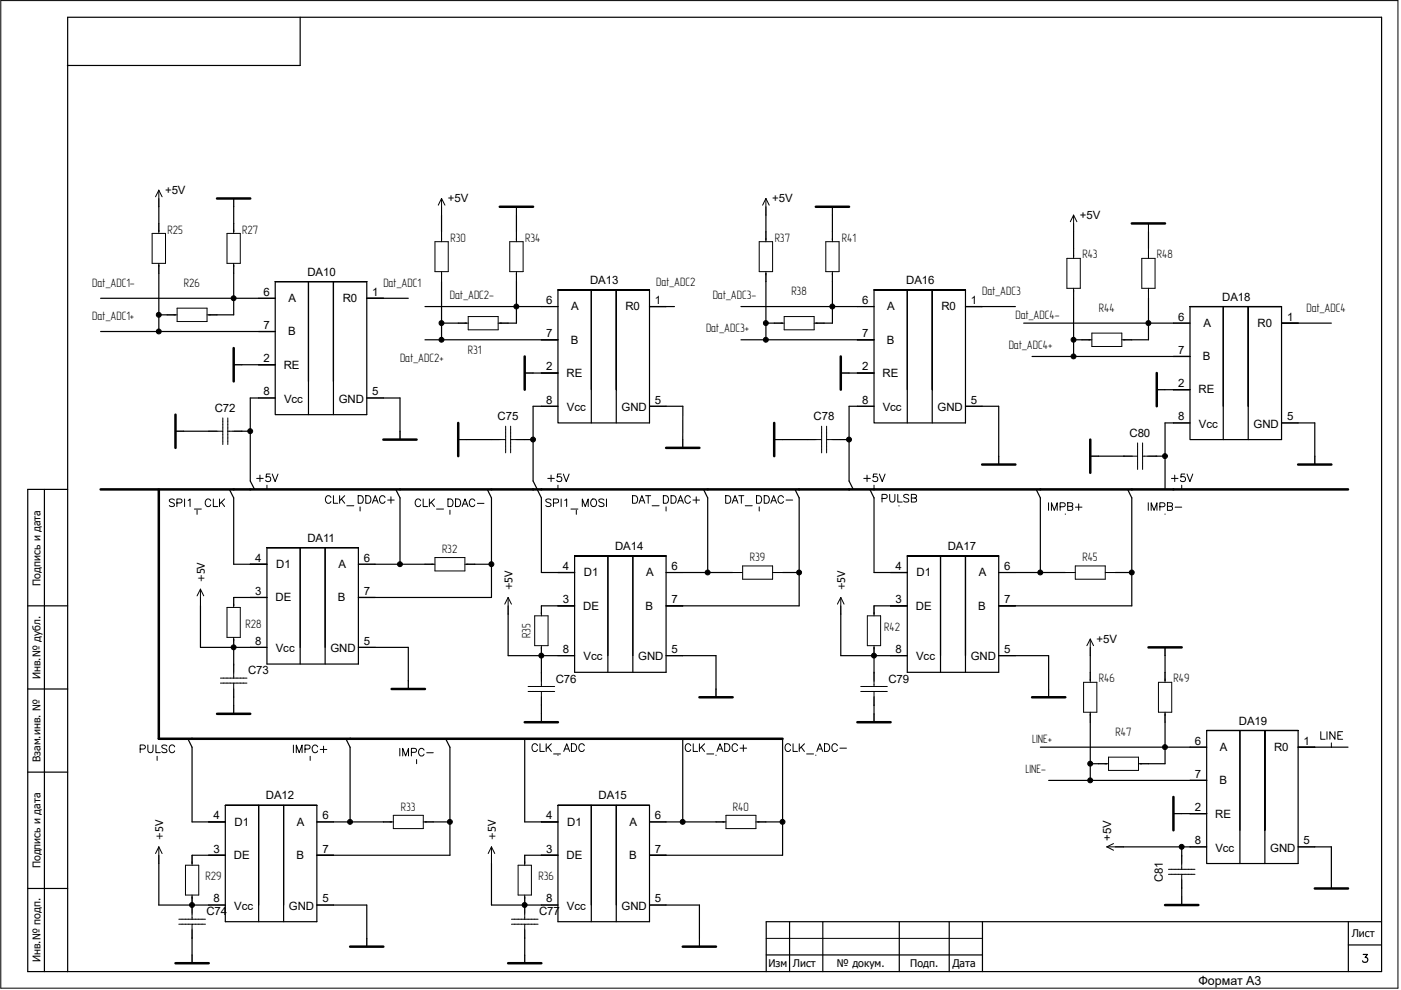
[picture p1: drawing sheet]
<svg xmlns="http://www.w3.org/2000/svg" width="297mm" height="210mm" viewBox="0 0 297 210" stroke-linecap="round" stroke-linejoin="round" font-family="sans-serif">
<g fill="none" stroke="#000" stroke-width=".25">
<path d="M63.6 3.7v10.2h-49.3M33.7 58v12.3M33.7 43.9v3.5M49.5 58v8.8h-3.5M49.5 43.9v3.5M58.4 59.7v28.2h19.4v-28.2M65.4 59.7v28.2M77.8 59.7h-19.4h19.4M93.6 45.6v3.5M93.6 59.7v12.4M109.5 59.7v8.8h-1.8M109.5 45.6v3.5"/>
<path d="M162.4 45.6v3.5M162.4 59.7v12.4M176.5 59.7v8.8h-1.8M176.5 45.6v3.5M227.6 49.1v3.6M243.5 49.1v3.6M33.7 66.8h1.7M51.3 77.4h7.1M58.4 70.3h-37.1M58.4 63.3h-37.1M77.8 63.3h8.8M90.1 72.1h28.2"/>
<path d="M90.1 65h28.2M93.6 68.5h3.6M113 79.1h5.3M125.4 61.5v28.2M137.7 61.5v28.2h-19.4v-28.2M137.7 61.5h-19.4h19.4M143 65h-5.3M157.1 65h28.2M157.1 72.1h28.2M162.4 68.5h1.7M185.3 79.1h-5.3M192.4 61.5v28.2"/>
<path d="M204.7 61.5h-19.4h19.4M204.7 61.5v28.2h-19.4v-28.2M215.3 65h-10.6M227.6 72.1h1.8M227.6 63.3v12.3M243.5 63.3v8.8h-3.5M252.3 75.6h-33.5M252.3 68.5h-35.3M252.3 65v28.2h19.4v-28.2M259.4 65v28.2M271.7 65h-19.4h19.4M271.7 68.5h10.6"/>
<path d="M39 91.5h5.3M51.3 91.5h1.8M58.4 84.4h-5.3v17.6l.9 1.8M70.7 80.9v-21.2v28.2M77.8 84.4h7v7.1M98.9 93.2h5.3M111.2 93.2h1.8M118.3 86.2h-5.3v15.8l1.8 3.6v15.8h7M130.7 82.7v-21.2v28.2M137.7 86.2h7.1v7M165.9 93.2h5.3M178.3 93.2h1.7"/>
<path d="M185.3 86.2h-5.3v15.8l.9 1.8M197.7 82.7v-21.2v28.2M204.7 86.2h7v10.6M232.9 96.8h5.3M245.3 96.8h1.7M252.3 89.7h-5.3v14.1M252.3 82.7h-5.3M264.6 86.2v-21.2v28.2M271.7 89.7h7.1v7.1M9.4 103.8v102.3M14.3 103.8h-8.4v102.3h287v-202.4h-278.6v202.4M48.6 103.8l.9 1.8v14.1h7.1"/>
<path d="M56.6 116.2h19.4h-19.4M56.6 116.2v24.6h19.4v-24.6M63.6 116.2v24.6M68.9 116.2v24.6M76 119.7h14.1M83.9 103.8l.9 1.8v14.1M100.7 119.7h3.5M103.3 103.8l.9 1.8v21.1h-28.2M121.8 117.9h19.4h-19.4M121.8 117.9v24.7h19.4v-24.7M128.9 117.9v24.7M134.2 117.9v24.7"/>
<path d="M149.2 103.8l.8 1.8v15.8M168.5 103.8l.9 1.8v22.9h-28.2M184.4 103.8l.9 1.8v15.8h7.1M192.4 117.9h19.3h-19.3M192.4 117.9v24.7h19.3v-24.7M199.4 117.9v24.7M204.7 117.9v24.7M219.7 103.8l.9 1.8v15.8M239.1 103.8l.9 1.8v22.9h-28.3M5.9 128.5h8.4M42.5 128.5v8.8h14.1M49.5 126.7h7.1"/>
<path d="M49.5 137.3v3.5M76 137.3h10.6v7.1M107.7 130.3v8.8h14.1M114.8 128.5h7M114.8 139.1v3.5M141.2 139.1h10.6v7M141.2 121.4h14.1M165.9 121.4h3.5M178.3 130.3v8.8h14.1M185.3 128.5h7.1M185.3 139.1v3.5M211.7 139.1h10.6v7"/>
<path d="M211.7 121.4h14.2M231.2 139.1v3.5M236.4 121.4h3.6M247 139.1v3.5M5.9 146.1h8.4M39.8 156.7l.9 1.8v15.8h7.1M49.5 147.9v1.7M73.3 156.7l.9 1.8v15.8M94.5 156.7l.9 1.8v22.9h-28.2M111.2 156.7v17.6h7.1M114.8 149.6v1.8M144.8 156.7v17.6"/>
<path d="M165.9 156.7v24.7h-28.2M185.3 149.6v1.8M220.6 158.5h35.2M231.2 153.2v12.3M247 153.2v8.8h-3.5M262.9 154.9v28.3M275.2 154.9v28.3h-19.4v-28.3M275.2 158.5h10.6M275.2 154.9h-19.4h19.4M5.9 163.8h8.4M47.8 170.8h19.4h-19.4M47.8 170.8v24.7h19.4v-24.7"/>
<path d="M54.8 170.8v24.7M60.1 170.8v24.7M67.2 174.3h14.1M91.9 174.3h3.5M118.3 170.8h19.4h-19.4M118.3 170.8v24.7h19.4v-24.7M125.4 170.8v24.7M130.7 170.8v24.7M137.7 174.3h14.1M162.4 174.3h3.5M222.3 165.5h33.5M231.2 162h1.7"/>
<path d="M238.2 179.6h12.3M255.8 179.6h-5.3v1.8M255.8 172.6h-5.3M268.2 176.1v-21.2v28.3M275.2 179.6h7.1v7.1M5.9 188.4h8.4M33.7 183.2v8.8h14.1M40.7 181.4h7.1M40.7 199v3.5M67.2 192h10.6v7M104.2 183.2v8.8h14.1M111.2 181.4h7.1"/>
<path d="M111.2 199v3.5M137.7 192h10.6v7M167.4 195.5v10.6M174.5 195.5v10.6M190.7 195.5v10.6M201.2 195.5v10.6M208.3 195.5v10.6M250.5 188.4v1.8M285.9 195.5v10.6M292.9 195.5h-130.4v10.6M162.5 202.5h45.8M285.9 200.4h7"/>
<path d="M289 202.4h.9l-.5 .7a.56 .56 0 0 1 .5 .9 .56 .56 0 0 1-1-.2"/>
</g>
<g fill="#000" stroke="#000" stroke-width=".21">
<circle cx="33.7" cy="66.8" r=".52"/>
<circle cx="33.7" cy="70.3" r=".52"/>
<circle cx="49.5" cy="63.3" r=".52"/>
<circle cx="93.6" cy="72.1" r=".52"/>
<circle cx="93.6" cy="68.5" r=".52"/>
<circle cx="109.5" cy="65" r=".52"/>
<circle cx="162.4" cy="68.5" r=".52"/>
<circle cx="162.4" cy="72.1" r=".52"/>
<circle cx="176.5" cy="65" r=".52"/>
<circle cx="227.6" cy="75.6" r=".52"/>
<circle cx="227.6" cy="72.1" r=".52"/>
<circle cx="243.5" cy="68.5" r=".52"/>
<circle cx="53" cy="91.5" r=".52"/>
<circle cx="113" cy="93.2" r=".52"/>
<circle cx="180" cy="93.2" r=".52"/>
<circle cx="247" cy="96.7" r=".52"/>
<circle cx="84.8" cy="119.7" r=".52"/>
<circle cx="104.2" cy="119.7" r=".52"/>
<circle cx="49.5" cy="137.3" r=".52"/>
<circle cx="114.8" cy="139.1" r=".52"/>
<circle cx="150" cy="121.4" r=".52"/>
<circle cx="169.4" cy="121.4" r=".52"/>
<circle cx="185.3" cy="139.1" r=".52"/>
<circle cx="220.6" cy="121.4" r=".52"/>
<circle cx="239.9" cy="121.4" r=".52"/>
<circle cx="247" cy="158.5" r=".52"/>
<circle cx="74.2" cy="174.3" r=".52"/>
<circle cx="95.4" cy="174.3" r=".52"/>
<circle cx="144.7" cy="174.3" r=".52"/>
<circle cx="165.9" cy="174.3" r=".52"/>
<circle cx="231.1" cy="165.5" r=".52"/>
<circle cx="231.1" cy="162" r=".52"/>
<circle cx="250.5" cy="179.6" r=".52"/>
<circle cx="40.7" cy="191.9" r=".52"/>
<circle cx="111.2" cy="191.9" r=".52"/>
</g>
<g fill="none" stroke="#000" stroke-width=".21">
<path d="M.2 .1h296.2v209.5h-296.2zM32.3 49.5h2.8v6.4h-2.8zM33.7 40.3v3.6M33.7 47.4v2.1M33.7 55.9v2.1M33.7 40.3l.7 1.4M33.7 40.3l-.7 1.4M48.1 49.5h2.8v6.4h-2.8zM49.5 42.1v1.8M49.5 47.4v2.1M49.5 55.9v2.1M58.4 59.7h19.4"/>
<path d="M92.2 51.3h2.8v6.3h-2.8zM93.6 42.1v3.5M93.6 49.1v2.2M93.6 57.6v2.1M93.6 42.1l.7 1.4M93.6 42.1l-.7 1.4M108.1 51.3h2.8v6.3h-2.8zM109.5 43.9v1.7M109.5 49.1v2.2M109.5 57.6v2.1M161 51.3h2.8v6.3h-2.8zM162.4 49.1v2.2"/>
<path d="M162.4 57.6v2.1M162.4 42.1v3.5M162.4 42.1l.7 1.4M162.4 42.1l-.7 1.4M175.1 51.3h2.8v6.3h-2.8zM176.5 49.1v2.2M176.5 57.6v2.1M176.5 43.9v1.7M226.2 54.8h2.8v6.4h-2.8zM227.6 45.6v3.5M227.6 52.7v2.1M227.6 45.6l.7 1.4"/>
<path d="M227.6 45.6l-.7 1.4M242.1 54.8h2.8v6.4h-2.8zM243.5 47.4v1.7M243.5 52.7v2.1M35.4 66.8h2.1M37.5 65.4h6.4v2.8h-6.4zM43.9 66.8h2.1M49.5 77.4h1.8M54.8 77.4h3.6M54.8 63.3h3.6M54.8 70.3h3.6M77.8 63.3h3.5"/>
<path d="M97.2 68.5h2.1M99.3 67.1h6.3v2.9h-6.3zM107.7 68.5h-2.1M111.2 79.1h1.8M114.8 79.1h3.5M114.8 72.1h3.5M114.8 65h3.5M118.3 61.5h19.4M137.7 65h3.5M164.1 68.5h2.2M166.3 67.1h6.3v2.9h-6.3zM174.7 68.5h-2.1"/>
<path d="M178.3 79.1h1.7M181.8 79.1h3.5M181.8 72.1h3.5M181.8 65h3.5M185.3 61.5h19.4M204.7 65h3.5M227.6 61.2v2.1M229.4 72.1h2.1M231.5 70.7h6.3v2.8h-6.3zM237.8 72.1h2.2M243.5 61.2v2.1M248.8 68.5h3.5"/>
<path d="M248.8 75.6h3.5M252.3 65h19.4M271.7 68.5h3.5M37.2 91.5h1.8M44.3 91.5h2.9v2.8M47.2 88.6v2.9M48.3 88.6v5.7M48.3 91.5h3M54.8 84.4h3.6M77.8 84.4h3.5M84.8 91.5v1.7M97.2 93.2h1.7"/>
<path d="M104.2 93.2h3v2.9M107.2 90.4v2.8M108.3 90.4v5.7M111.2 93.2h-2.9M114.8 86.2h3.5M137.7 86.2h3.5M144.8 93.2v1.8M164.1 93.2h1.8M171.2 93.2h3v2.9M174.2 90.4v2.8M175.3 90.4v5.7M178.3 93.2h-3"/>
<path d="M181.8 86.2h3.5M204.7 86.2h3.5M211.7 96.8v1.7M231.2 96.8h1.7M238.2 96.8h3v2.8M241.2 93.9v2.9M242.2 93.9v5.7M245.3 82.7h1.7M245.3 96.8h-3.1M248.8 82.7h3.5M248.8 89.7h3.5M271.7 89.7h3.5"/>
<path d="M278.8 96.8v1.7M37 106.1a.66 .66 0 0 0-1.1 .1l.2 .2 .7 .4 .2 .2v.2l-.4 .2-.7-.2M37.5 106.7l.9-.1 .2-.2-.1-.4-1-.2v1.6M39.1 105.8v1.6M39.9 106.2l.4-.4v1.6M41.2 108h1.5M41.8 108.2v.9M44.7 106.2a.6 .6 0 0 0-.7-.4 .6 .6 0 0 0-.5 .6 .67 .67 0 0 0 .2 .9 .67 .67 0 0 0 .9-.1l.1-.1M45.2 105.8v1.6h1M46.5 105.8v1.6M46.9 106.5l.7 .9M47.6 105.8l-1.1 1.1"/>
<path d="M53.1 119.7h3.5M54.4 101.5h1.4M55.1 100.8v1.4M56.6 116.2h19.4M56.6 102.9v.9M57.3 100.5h-.8l-.1 .7a.57 .57 0 0 1 .9 0 .57 .57 0 0 1-.2 .9 .57 .57 0 0 1-.8-.2M57.7 100.5l.6 1.7 .6-1.7M70.2 105.5a.6 .6 0 0 0-.7-.4 .6 .6 0 0 0-.5 .6 .67 .67 0 0 0 .2 .9 .67 .67 0 0 0 .9-.1l.1-.1M70.7 105.1v1.6h.9M72 105.1v1.6M72.4 105.8l.7 .9M73.1 105.1l-1.1 1.1"/>
<path d="M73.5 107.3h1.5M75.9 105.1h.6a.86 .86 0 0 1 .5 .8 .86 .86 0 0 1-.5 .8h-.6zM76 119.7h3.5M76.3 107.5v.9M77.6 105.1h.5a.86 .86 0 0 1 .6 .8 .86 .86 0 0 1-.6 .8h-.5zM78.9 106.7l.7-1.6 .6 1.6M79.2 106.2h.8M81.6 105.5a.6 .6 0 0 0-.6-.4 .6 .6 0 0 0-.5 .6 .67 .67 0 0 0 .2 .9 .67 .67 0 0 0 .9-.1v-.1M82.2 106.1h1.4M82.9 105.4v1.3M89.2 106.2a.6 .6 0 0 0-.7-.4 .6 .6 0 0 0-.5 .6 .67 .67 0 0 0 .2 .9 .67 .67 0 0 0 .9-.1l.1-.1M89.7 105.8v1.6h1"/>
<path d="M91 105.8v1.6M91.4 106.5l.7 .9M92.1 105.8l-1.1 1.1M92.2 118.3h6.4v2.8h-6.4zM92.2 119.7h-2.1M92.6 108h1.4M95 105.8h.5a.86 .86 0 0 1 .6 .8 .86 .86 0 0 1-.6 .8h-.5zM95.4 108.2v.9M96.6 105.8h.5a.86 .86 0 0 1 .6 .8 .86 .86 0 0 1-.6 .8h-.5zM98 107.4l.6-1.6 .6 1.6M98.2 106.9h.8M98.6 119.7h2.1"/>
<path d="M100.7 106.2a.6 .6 0 0 0-.7-.4 .6 .6 0 0 0-.5 .6 .67 .67 0 0 0 .2 .9 .67 .67 0 0 0 .9-.1l.1-.1M101.2 106.8h1.4M116.1 101.5h1.4M116.8 106.1a.69 .69 0 0 0-1.1 .1l.2 .2 .7 .4 .2 .2v.2l-.4 .2-.7-.2M116.8 100.8v1.4M117.3 106.7l1-.1 .1-.2v-.4l-1.1-.2v1.6M118.3 102.9v.9M119 100.5h-.8l-.1 .7a.57 .57 0 0 1 .9 0 .57 .57 0 0 1-.1 .9 .57 .57 0 0 1-.9-.2M119 105.8v1.6M119.4 100.5l.7 1.7 .6-1.7M119.7 106.1l.4-.3v1.6M121 108h1.5"/>
<path d="M121.8 117.9h19.4M122.2 108.2v.9M123.5 107.4v-1.6l.6 1.6 .6-1.6v1.6M125.6 105.9a.78 .78 0 0 1 .9 .7 .78 .78 0 0 1-.8 .8 .95 .95 0 0 1-.1-1.5zM128.1 106.1a.69 .69 0 0 0-1.2 .1l.2 .2 .8 .4 .2 .2v.2l-.4 .2-.7-.2M128.6 105.8v1.6M134.1 105.1h.6a.86 .86 0 0 1 .5 .8 .86 .86 0 0 1-.5 .8h-.6zM135.5 106.7l.6-1.6 .6 1.6M135.7 106.2h.8M136.9 105.1h1.1M137.4 105.1v1.6M138.3 107.3h1.4"/>
<path d="M140.6 105.1h.6a.86 .86 0 0 1 .6 .8 .86 .86 0 0 1-.6 .8h-.6zM141.2 107.5v.9M142.3 105.1h.5a.86 .86 0 0 1 .6 .8 .86 .86 0 0 1-.6 .8h-.5zM143.7 106.7l.6-1.6 .6 1.6M143.9 106.2h.8M146.4 105.5a.6 .6 0 0 0-.7-.4 .6 .6 0 0 0-.5 .6 .67 .67 0 0 0 .2 .9 .67 .67 0 0 0 .9-.1l.1-.1M146.9 106.1h1.4M147.6 105.4v1.3M153.9 105.1h.5a.86 .86 0 0 1 .6 .8 .86 .86 0 0 1-.6 .8h-.5zM155.2 106.7l.6-1.6 .7 1.6M155.5 106.2h.7M156.6 105.1h1.1"/>
<path d="M157.2 105.1v1.6M158 107.3h1.5M160.4 105.1h.5a.86 .86 0 0 1 .6 .8 .86 .86 0 0 1-.6 .8h-.5zM161 107.5v.9M162 105.1h.6a.86 .86 0 0 1 .5 .8 .86 .86 0 0 1-.5 .8h-.6zM163.4 106.7l.6-1.6 .7 1.6M163.7 106.2h.7M166.1 105.5a.6 .6 0 0 0-.7-.4 .6 .6 0 0 0-.5 .6 .67 .67 0 0 0 .2 .9 .67 .67 0 0 0 .9-.1l.1-.1M166.7 106.1h1.4M183.1 101.5h1.4M183.8 100.8v1.4M185.3 102.9v.9"/>
<path d="M186 100.5h-.8l-.1 .7a.57 .57 0 0 1 .9 0 .57 .57 0 0 1-.1 .9 .57 .57 0 0 1-.9-.2M186.4 100.5l.6 1.7 .7-1.7M187 105.7l.9-.1 .2-.2-.1-.4-.3-.1h-.7v1.6M188.6 104.9v1.1a.56 .56 0 0 0 .6 .5 .56 .56 0 0 0 .5-.5v-1.1M190.3 104.9v1.6h1M190.6 107.3h.1M192.4 117.9h19.3M192.7 105.1a.6 .6 0 0 0-.6-.3 .6 .6 0 0 0-.5 .5l.1 .2 .8 .3 .2 .5a.71 .71 0 0 1-1.1 0M193.2 104.9h.7l.3 .1v.5l-.3 .1a.42 .42 0 0 1 .4 .5 .42 .42 0 0 1-.4 .4h-.7zM193.2 105.6h.7M222.3 106.6v1.6M222.9 108.2v-1.6l.6 1.6 .7-1.6v1.6"/>
<path d="M224.8 107.5h.7l.3-.3a.43 .43 0 0 0-.3-.6h-.7v1.6M225.9 109v.1M226.4 106.6l1 .2 .1 .3-.4 .3 .4 .3-.2 .5h-.9zM226.4 107.4h.7M228 107.6h1.4M228.7 106.9v1.3M243.5 106.6v1.6M244.1 108.2v-1.6l.6 1.6 .6-1.6v1.6M245.9 107.5h.7l.4-.3a.43 .43 0 0 0-.4-.6h-.7v1.6M247 109v.1M247.5 106.6l1 .2 .1 .3-.4 .3 .4 .3-.1 .5h-1zM247.5 107.4h.7"/>
<path d="M248.4 101.5h1.4M249.1 100.8v1.4M249.1 107.6h1.4M250.5 102.9v.9M251.2 100.5h-.8v.7a.57 .57 0 0 1 .8 0 .57 .57 0 0 1-.1 .9 .57 .57 0 0 1-.8-.2M251.7 100.5l.6 1.7 .6-1.7M42.5 125v3.5M42.5 125l.7 1.4M42.5 125l-.7 1.4M48.1 128.8h2.8v6.4h-2.8zM49.5 126.7v2.1M49.5 135.2v2.1"/>
<path d="M53.1 137.3h3.5M53.1 126.7h3.5M76 137.3h3.5M76 126.7h3.5M107.7 126.7v3.6M107.7 126.7l.7 1.4M107.7 126.7l-.7 1.4M113.4 130.6h2.8v6.3h-2.8zM114.8 136.9v2.2M114.8 128.5v2.1M118.3 121.4h3.5M118.3 139.1h3.5"/>
<path d="M118.3 128.5h3.5M141.2 121.4h3.6M141.2 139.1h3.6M141.2 128.5h3.6M157.5 120h6.3v2.9h-6.3zM157.5 121.4h-2.2M163.8 121.4h2.1M178.3 126.7v3.6M178.3 126.7l.7 1.4M178.3 126.7l-.8 1.4M183.9 130.6h2.8v6.3h-2.8zM185.3 128.5v2.1"/>
<path d="M185.3 136.9v2.2M188.8 121.4h3.6M188.8 139.1h3.6M188.8 128.5h3.6M211.7 121.4h3.6M211.7 139.1h3.6M211.7 128.5h3.6M225.9 121.4h2.1M228 120h6.3v2.9h-6.3zM231.2 135.6v3.5M231.2 135.6l.7 1.3M231.2 135.6l-.8 1.3"/>
<path d="M234.3 121.4h2.1M247 137.3v1.8M29.7 158.9l.9-.1 .2-.2-.1-.4-.3-.2h-.7v1.6M31.3 158v1.2a.56 .56 0 0 0 .6 .4 .56 .56 0 0 0 .5-.4v-1.2M33.1 158v1.6h.9M35.4 158.2a.6 .6 0 0 0-.6-.2 .6 .6 0 0 0-.5 .4l.2 .2 .7 .3 .2 .5a.71 .71 0 0 1-1.1 0M37 158.4a.6 .6 0 0 0-.6-.4 .6 .6 0 0 0-.5 .6 .72 .72 0 0 0 .1 .8 .72 .72 0 0 0 .8 .2l.2-.3M46.7 143.8h5.7M46.7 144.9h2.8M49.5 140.8v3M49.5 149.6v1.8M52.4 144.9h-2.9v3"/>
<path d="M62.2 158v1.6M62.8 159.6v-1.6l.6 1.6 .6-1.6v1.6M64.7 158.9h.7l.3-.3a.43 .43 0 0 0-.3-.6h-.7v1.6M67.3 158.4a.6 .6 0 0 0-.6-.4 .6 .6 0 0 0-.5 .6 .67 .67 0 0 0 .2 .9 .67 .67 0 0 0 .9-.1v-.1M67.9 159h1.4M68.6 158.3v1.3M84.8 158.7v1.6M86.6 144.4v1.7M87.2 159.6h.7l.4-.3a.43 .43 0 0 0-.4-.6h-.7v1.6M89.9 159.1a.6 .6 0 0 0-.7-.4 .6 .6 0 0 0-.5 .6 .67 .67 0 0 0 .2 .9 .67 .67 0 0 0 .9-.1l.1-.1M90.5 159.7h1.4M112 146.7h2.8"/>
<path d="M112 145.6h5.6M114 158.2a.6 .6 0 0 0-.7-.5 .6 .6 0 0 0-.5 .7 .72 .72 0 0 0 .2 .8 .72 .72 0 0 0 .7 .1l.3-.3M114.5 157.8v1.6h.9M114.8 151.4v1.8M114.8 142.6v3M115.8 157.8v1.6M116.2 158.5l.7 .9M116.9 157.8l-1.1 1.1M117.4 159.9h1.4M117.6 146.7h-2.8v2.9M119.5 159.4l.7-1.6 .6 1.6M119.8 158.9h.7"/>
<path d="M121.2 157.8h.5a.87 .87 0 0 1 .6 .8 .87 .87 0 0 1-.6 .8h-.5zM123.9 158.2a.6 .6 0 0 0-.7-.5 .6 .6 0 0 0-.5 .7 .72 .72 0 0 0 .2 .8 .72 .72 0 0 0 .8 .1l.2-.3M146.4 158.2a.6 .6 0 0 0-.6-.5 .6 .6 0 0 0-.5 .7 .72 .72 0 0 0 .1 .8 .72 .72 0 0 0 .8 .1l.2-.3M147 157.8v1.6h.9M148.3 157.8v1.6M148.7 158.5l.7 .9M149.4 157.8l-1.1 1.1M149.9 159.9h1.4M151.8 146.1v1.8M152 159.4l.7-1.6 .6 1.6M152.2 158.9h.8M153.6 157.8h.6a.87 .87 0 0 1 .6 .8 .87 .87 0 0 1-.6 .8h-.6z"/>
<path d="M156.4 158.2a.6 .6 0 0 0-.7-.5 .6 .6 0 0 0-.5 .7 .72 .72 0 0 0 .2 .8 .72 .72 0 0 0 .7 .1l.3-.3M156.9 158.7h1.4M157.6 158v1.4M167.6 158.2a.6 .6 0 0 0-.7-.5 .6 .6 0 0 0-.4 .7 .72 .72 0 0 0 .1 .8 .72 .72 0 0 0 .8 .1l.2-.3M168.1 157.8v1.6h1M169.5 157.8v1.6M169.9 158.5l.7 .9M170.6 157.8l-1.1 1.1M171 159.9h1.5M173.2 159.4l.6-1.6 .6 1.6M173.4 158.9h.8M174.8 157.8h.6a.87 .87 0 0 1 .5 .8 .87 .87 0 0 1-.5 .8h-.6z"/>
<path d="M177.5 158.2a.6 .6 0 0 0-.6-.5 .6 .6 0 0 0-.5 .7 .72 .72 0 0 0 .1 .8 .72 .72 0 0 0 .8 .1l.2-.3M178.1 158.7h1.4M182.5 145.6h5.6M182.5 146.7h2.8M185.3 142.6v3M185.3 151.4v1.8M188.1 146.7h-2.8v2.9M222.3 146.1v1.8M229.7 144.7h2.9v6.4h-2.9zM231.2 142.6v2.1M231.2 151.1v2.1M245.6 144.7h2.8v6.4h-2.8z"/>
<path d="M247 142.6v2.1M247 151.1v2.1M252.3 158.5h3.5M255.8 154.9h19.4M275.2 158.5h3.6M280 155.2v1.6h1M281.3 155.2v1.6M282.3 157.6v.9M283 155.2v1.6l-1-1.6v1.6M283.7 156h.6M284.7 155.2h-1v1.6h1M33.3 160.4v.9"/>
<path d="M33.7 179.6v3.6M33.7 179.6l.7 1.4M33.7 179.6l-.7 1.4M44.3 174.3h3.5M47.8 170.8h19.4M65.8 160.4v.9M67.2 174.3h3.5M81.3 174.3h2.1M83.4 172.9h6.3v2.8h-6.3zM85.4 160.3v-1.6l.6 1.6 .6-1.6v1.6M88.3 161.1v.9M89.7 174.3h2.2"/>
<path d="M104.2 179.6v3.6M104.2 179.6l.7 1.4M104.2 179.6l-.7 1.4M114.8 174.3h3.5M118.3 160.1v.1M118.3 170.8h19.4M137.7 174.3h3.5M151.8 160.1v.1M153.9 174.3h-2.1M153.9 172.9h6.4v2.8h-6.4zM160.3 174.3h2.1M173 160.1v.1"/>
<path d="M232.9 162h2.1M234.7 179.6h3.5M234.7 179.6l1.4 .7M235 160.6h6.4v2.8h-6.4zM236.1 178.9l-1.4 .7M241.4 162h2.1M248.8 172.6h1.7M252.3 179.6h3.5M252.3 172.6h3.5M252.3 165.5h3.5M275.2 179.6h3.6M37.9 196h2.8"/>
<path d="M37.9 195h5.7M39.3 183.5h2.8v6.3h-2.8zM40.7 189.8v5.2M40.7 181.4v2.1M43.6 196h-2.9v3M44.3 192h3.5M44.3 181.4h3.5M67.2 192h3.5M67.2 181.4h3.5M77.8 199v1.8M108.4 196h2.8M108.4 195h5.7"/>
<path d="M109.9 183.5h2.8v6.3h-2.8zM111.2 189.8v5.2M111.2 181.4v2.1M114.1 196h-2.9v3M114.8 192h3.5M114.8 181.4h3.5M137.7 192h3.5M137.7 181.4h3.5M148.3 199v1.8M162.5 199h45.8M247.7 184.4h5.7M247.7 185.4h2.8"/>
<path d="M250.5 181.4v3M250.5 190.2v1.8M253.4 185.4h-2.9v3M282.3 186.7v1.7M40.7 202.5v1.8M111.2 202.5v1.8"/>
</g>
<g fill="none" stroke="#000" stroke-width=".53">
<path d="M46 42.1h7.1M106 43.9h7M173 43.9h7M240 47.4h7M49.5 73.8v7.1M111.2 75.6v7.1M178.3 75.6v7.1M245.3 79.1v7.1M37.2 87.9v7.1M81.3 93.2h7M97.2 89.7v7.1M141.2 95h7.1"/>
<path d="M164.1 89.7v7.1M208.2 98.5h7.1M231.2 93.2v7.1M275.2 98.5h7.1M21.3 103.8h264.5M33.7 103.8v52.9h132.2M243.5 137.3h7M46 151.4h7.1M83 146.1h7.1M111.2 153.2h7.1M148.3 147.9h7M181.8 153.2h7"/>
<path d="M218.8 147.9h7.1M248.8 169v7.1M247 192h7.1M278.8 188.4h7M37.2 204.3h7.1M74.2 200.8h7.1M107.7 204.3h7.1M144.8 200.8h7"/>
</g>
<text font-size="2.7" x="254.1" y="209">Формат А3</text>
<g font-size="2.6">
<text x="35.5" y="49.5">R25</text>
<text x="51.3" y="49.5">R27</text>
<text x="95.5" y="51.3">R30</text>
<text x="111.4" y="51.3">R34</text>
<text x="164.2" y="51.3">R37</text>
<text x="178.5" y="51.3">R41</text>
<text x="229.5" y="54.8">R43</text>
<text x="245.3" y="54.8">R48</text>
<text x="19.6" y="60.9">Dat_ADC1-</text>
<text x="39" y="60.9">R26</text>
<text x="81.3" y="60.9">Dat_ADC1</text>
<text x="95.4" y="63.4">Dat_ADC2-</text>
<text x="139.1" y="60.6">Dat_ADC2</text>
<text x="151.1" y="63.4">Dat_ADC3-</text>
<text x="167.8" y="62.7">R38</text>
<text x="208.2" y="62.7">Dat_ADC3</text>
<text x="19.6" y="67.9">Dat_ADC1+</text>
<text x="149.7" y="70.4">Dat_ADC3+</text>
<text x="215.3" y="67.6">Dat_ADC4-</text>
<text x="233" y="66.2">R44</text>
<text x="277" y="66.2">Dat_ADC4</text>
<text x="84.8" y="76.8">Dat_ADC2+</text>
<text x="99.2" y="75">R31</text>
<text x="213.9" y="74">Dat_ADC4+</text>
<text x="93.7" y="117.3">R32</text>
<text x="159" y="119.1">R39</text>
<text x="229.5" y="119.1">R45</text>
<text x="52.1" y="133.1">R28</text>
<text x="112.5" y="135.4" transform="rotate(-90 112.5 135.4)">R35</text>
<text x="187.5" y="133.8">R42</text>
<text x="233" y="144.7">R46</text>
<text x="248.8" y="144.7">R49</text>
<text x="218.8" y="157.5">LINE+</text>
<text x="236.5" y="156.1">R47</text>
<text x="217.4" y="163.9">LINE-</text>
<text x="85" y="172">R33</text>
<text x="155.4" y="172">R40</text>
<text x="43.6" y="186.7">R29</text>
<text x="114.2" y="186.7">R36</text>
</g>
<g font-size="2.4">
<text x="35" y="41.1">+5V</text>
<text x="94.9" y="42.9">+5V</text>
<text x="163.7" y="42.9">+5V</text>
<text x="228.9" y="46.4">+5V</text>
<text x="65.2" y="58.5">DA10</text>
<text x="55.8" y="62.7">6</text>
<text x="61.2" y="64.1">A</text>
<text x="72.7" y="64.1">R0</text>
<text x="78.9" y="62.7">1</text>
<text x="115.8" y="64.5">6</text>
<text x="121.1" y="65.8">A</text>
<text x="125.1" y="60.2">DA13</text>
<text x="132.6" y="65.8">R0</text>
<text x="138.9" y="64.5">1</text>
<text x="182.8" y="64.5">6</text>
<text x="188.1" y="65.8">A</text>
<text x="192.1" y="60.2">DA16</text>
<text x="199.6" y="65.8">R0</text>
<text x="205.9" y="64.5">1</text>
<text x="259.1" y="63.8">DA18</text>
<text x="55.8" y="69.8">7</text>
<text x="61.1" y="71.1">B</text>
<text x="115.8" y="71.5">7</text>
<text x="182.8" y="71.5">7</text>
<text x="249.8" y="68">6</text>
<text x="255.1" y="69.4">A</text>
<text x="266.6" y="69.4">R0</text>
<text x="272.9" y="68">1</text>
<text x="55.8" y="76.8">2</text>
<text x="121" y="72.9">B</text>
<text x="188" y="72.9">B</text>
<text x="249.8" y="75.1">7</text>
<text x="255" y="76.4">B</text>
<text x="55.8" y="83.9">8</text>
<text x="60.2" y="78.2">RE</text>
<text x="78.9" y="83.9">5</text>
<text x="115.8" y="78.6">2</text>
<text x="120.1" y="79.9">RE</text>
<text x="182.8" y="78.6">2</text>
<text x="187.1" y="79.9">RE</text>
<text x="249.8" y="82.1">2</text>
<text x="254.1" y="83.5">RE</text>
<text x="45.5" y="87.4">C72</text>
<text x="60.2" y="85.4">Vcc</text>
<text x="71.8" y="85.4">GND</text>
<text x="105.5" y="89.2">C75</text>
<text x="115.8" y="85.6">8</text>
<text x="120.2" y="87.2">Vcc</text>
<text x="131.8" y="87.2">GND</text>
<text x="138.9" y="85.6">5</text>
<text x="172.5" y="89.2">C78</text>
<text x="182.8" y="85.6">8</text>
<text x="187.2" y="87.2">Vcc</text>
<text x="198.8" y="87.2">GND</text>
<text x="205.9" y="85.6">5</text>
<text x="249.8" y="89.2">8</text>
<text x="272.9" y="89.2">5</text>
<text x="239.5" y="92.7">C80</text>
<text x="254.2" y="90.7">Vcc</text>
<text x="265.8" y="90.7">GND</text>
<text x="54.1" y="119.1">4</text>
<text x="65.2" y="114.9">DA11</text>
<text x="77.1" y="119.1">6</text>
<text x="130.4" y="116.6">DA14</text>
<text x="200.9" y="116.6">DA17</text>
<text x="58.6" y="120.5">D1</text>
<text x="71.8" y="120.5">A</text>
<text x="119.3" y="120.9">4</text>
<text x="123.8" y="122.3">D1</text>
<text x="137" y="122.3">A</text>
<text x="142.4" y="120.9">6</text>
<text x="189.8" y="120.9">4</text>
<text x="194.3" y="122.3">D1</text>
<text x="207.5" y="122.3">A</text>
<text x="212.9" y="120.9">6</text>
<text x="54.1" y="126.2">3</text>
<text x="58.4" y="127.6">DE</text>
<text x="71.6" y="127.6">B</text>
<text x="77.1" y="126.2">7</text>
<text x="119.3" y="128">3</text>
<text x="123.7" y="129.3">DE</text>
<text x="136.9" y="129.3">B</text>
<text x="142.4" y="128">7</text>
<text x="189.8" y="128">3</text>
<text x="194.2" y="129.3">DE</text>
<text x="207.4" y="129.3">B</text>
<text x="212.9" y="128">7</text>
<text x="54.1" y="136.8">8</text>
<text x="77.1" y="136.8">5</text>
<text x="232.5" y="136.4">+5V</text>
<text x="52.6" y="143">C73</text>
<text x="58.5" y="138.3">Vcc</text>
<text x="70.1" y="138.3">GND</text>
<text x="119.3" y="138.5">8</text>
<text x="123.7" y="140.1">Vcc</text>
<text x="135.3" y="140.1">GND</text>
<text x="142.4" y="138.5">5</text>
<text x="189.8" y="138.5">8</text>
<text x="194.2" y="140.1">Vcc</text>
<text x="205.8" y="140.1">GND</text>
<text x="212.9" y="138.5">5</text>
<text x="117.8" y="144.8">C76</text>
<text x="188.4" y="144.8">C79</text>
<text x="262.7" y="153.7">DA19</text>
<text x="253.3" y="157.9">6</text>
<text x="258.7" y="159.3">A</text>
<text x="270.1" y="159.3">R0</text>
<text x="276.4" y="157.9">1</text>
<text x="253.3" y="165">7</text>
<text x="258.5" y="166.3">B</text>
<text x="45.3" y="173.8">4</text>
<text x="56.4" y="169.5">DA12</text>
<text x="68.3" y="173.8">6</text>
<text x="115.8" y="173.8">4</text>
<text x="126.9" y="169.5">DA15</text>
<text x="138.9" y="173.8">6</text>
<text x="253.3" y="172">2</text>
<text x="257.7" y="173.4">RE</text>
<text x="49.7" y="175.2">D1</text>
<text x="62.9" y="175.2">A</text>
<text x="120.3" y="175.2">D1</text>
<text x="133.5" y="175.2">A</text>
<text x="235.6" y="178.3" transform="rotate(-90 235.6 178.3)">+5V</text>
<text x="253.3" y="179.1">8</text>
<text x="276.4" y="179.1">5</text>
<text x="45.3" y="180.8">3</text>
<text x="49.6" y="182.2">DE</text>
<text x="62.8" y="182.2">B</text>
<text x="68.3" y="180.8">7</text>
<text x="115.8" y="180.8">3</text>
<text x="120.1" y="182.2">DE</text>
<text x="133.4" y="182.2">B</text>
<text x="138.9" y="180.8">7</text>
<text x="257.7" y="180.6">Vcc</text>
<text x="269.3" y="180.6">GND</text>
<text x="45.3" y="191.4">8</text>
<text x="68.3" y="191.4">5</text>
<text x="115.8" y="191.4">8</text>
<text x="138.9" y="191.4">5</text>
<text x="246.5" y="187.2" transform="rotate(-90 246.5 187.2)">C81</text>
<text x="43.8" y="194.2">C74</text>
<text x="49.6" y="193">Vcc</text>
<text x="61.2" y="193">GND</text>
<text x="114.3" y="194.2">C77</text>
<text x="120.2" y="193">Vcc</text>
<text x="131.8" y="193">GND</text>
</g>
<g font-size="2.2">
<text x="8.6" y="124.2" transform="rotate(-90 8.6 124.2)">Подпись и дата</text>
<text x="43.4" y="123.4" transform="rotate(-90 43.4 123.4)">+5V</text>
<text x="108.6" y="125.2" transform="rotate(-90 108.6 125.2)">+5V</text>
<text x="179.2" y="125.2" transform="rotate(-90 179.2 125.2)">+5V</text>
<text x="8.6" y="144.1" transform="rotate(-90 8.6 144.1)">Инв.№ дубл.</text>
<text x="8.6" y="161.7" transform="rotate(-90 8.6 161.7)">Взам.инв. №</text>
<text x="34.6" y="178.1" transform="rotate(-90 34.6 178.1)">+5V</text>
<text x="105.1" y="178.1" transform="rotate(-90 105.1 178.1)">+5V</text>
<text x="8.6" y="184.2" transform="rotate(-90 8.6 184.2)">Подпись и дата</text>
<text x="286.6" y="198.8">Лист</text>
<text x="8.6" y="204.1" transform="rotate(-90 8.6 204.1)">Инв.№ подп.</text>
<text x="162.9" y="205.2">Изм Лист</text>
<text x="177.5" y="205.2">№ докум.</text>
<text x="193" y="205.2">Подп.</text>
<text x="201.9" y="205.2">Дата</text>
</g>
</svg>
